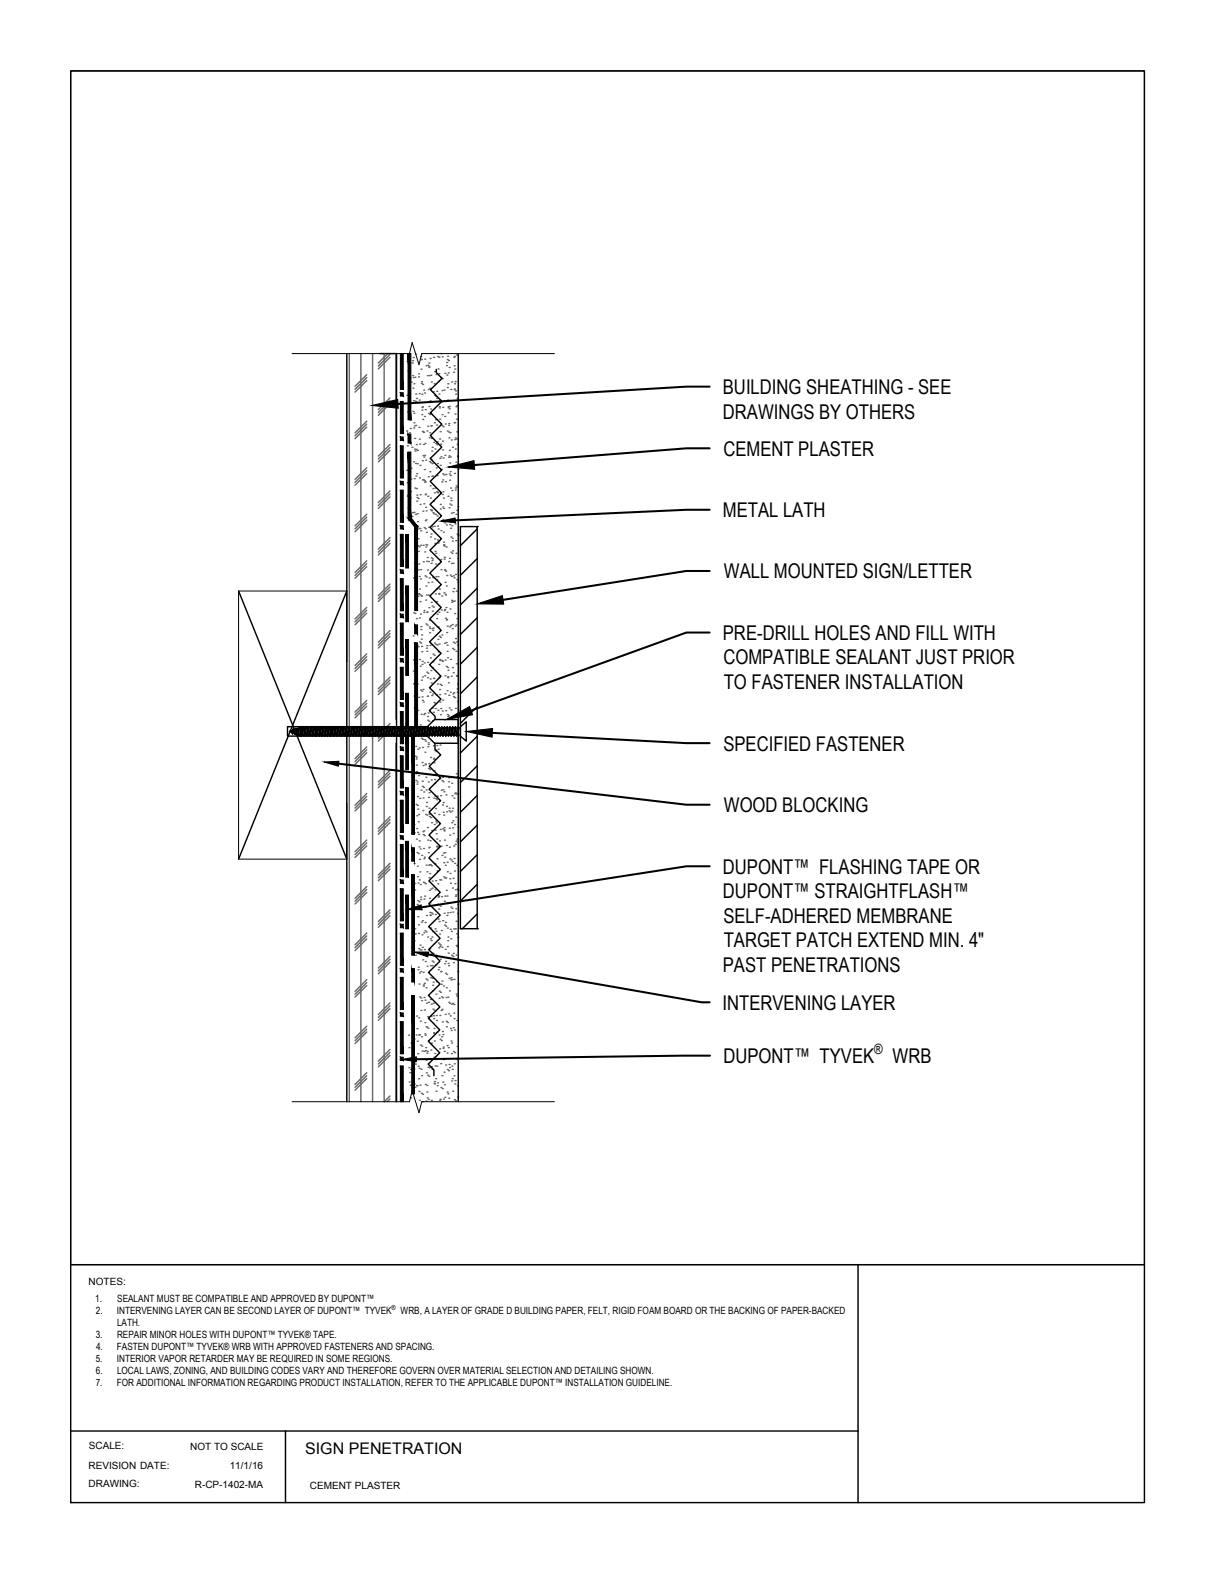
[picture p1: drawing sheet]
<svg xmlns="http://www.w3.org/2000/svg" width="216mm" height="279mm" viewBox="0 0 216 279" stroke-linecap="round" stroke-linejoin="round" font-family="sans-serif">
<!-- layer: 0 -->
<g fill="none" stroke="#000" stroke-width=".25">
<path d="M12.5 12.6h190.5v254h-190.5zM51.4 129.8h.1M51.9 129.6l-.5 .2 .4 .1M52 130l.3 .1M52 129.3l-.1 .9-.1-.2zM52 129.3l.1 .2-.2 .7M52.4 129.4l-.3 .1M52.4 130.2l.3 .1 .4-1.4-.3 1.7M52.5 129.2l-.1 1.1-.1-.3zM52.5 129.2l.1 .2-.2 .9M52.6 129.3l.3-.1-.2 1.1 .1 .3M52.9 130.4l-.1 .2"/>
<path d="M53.1 128.9l.1 .2-.3 1.3M53.1 130.4l.2 .2 .1-.2M53.2 129.1h.2M53.4 129.1l-.3 1.3h-.2M53.4 129.1l.1-.2-.2 1.7M53.6 130.4l.3-1.3-.1-.2-.3 1.7M53.6 130.4h.3M53.7 129.1l-.3 1.3h.2M53.8 128.9l-.2 .3M53.9 130.4l.4-1.5-.3 1.7M53.9 130.4l.1 .2M53.9 129.1h.2"/>
<path d="M54.1 130.4l-.1 .2M54.3 128.9l.1 .2-.3 1.3M54.3 130.4l.2 .2 .1-.2M54.4 129.1h.2M54.6 129.1l-.3 1.3h-.2M54.6 129.1l.1-.2-.2 1.7M54.7 128.9l.2 .2-.3 1.3M54.8 130.4l.1 .2 .2-.2M54.9 129.1h.2M55.1 129.1l-.3 1.3h-.2M55.1 129.1l.1-.2-.3 1.7M55.2 128.9l.1 .2-.2 1.3"/>
<path d="M55.3 130.4l.1 .2 .2-.2M55.3 129.1h.3M55.6 129.1l-.3 1.3h-.2M55.6 129.1l.1-.2-.3 1.7M55.7 128.9l.1 .2-.2 1.3M55.8 130.4l.1 .2 .1-.2M55.8 129.1h.3M56.1 129.1l-.3 1.3h-.2M56.1 129.1l.1-.2-.3 1.7M56.3 130.4l.3-1.3-.2-.2-.3 1.7M56.3 130.4h.2M56.3 129.1l-.3 1.3h.3"/>
<path d="M56.4 128.9l-.1 .3M56.5 130.4l.1 .2M56.6 129.1h.2M56.8 130.4l-.2 .2M56.8 129.1l-.3 1.3M56.9 128.9l.1 .2-.2 1.3M56.9 128.9l-.3 1.7M56.9 128.9l-.1 .2M57 130.4l.1 .2M57 129.1h.3M57.2 130.4l-.1 .2M57.3 129.1l-.3 1.3h-.2"/>
<path d="M57.3 129.1l.1-.2-.3 1.7M57.4 128.9l.1 .2-.3 1.3M57.5 130.4l.1 .2 .1-.2M57.5 129.1h.2M57.7 130.4h.2l.2 .2M57.7 129.1l.2-.2-.3 1.7M57.7 129.1l-.2 1.3h-.3M57.9 128.9l.1 .2M58 129.1h.2M58 129.1l-.3 1.3M58.2 130.4l-.1 .2M58.2 129.1l.1-.2-.2 1.7"/>
<path d="M58.2 129.1l-.3 1.3M58.3 128.9l.2 .2-.3 1.3M58.4 130.4l.2 .2M58.5 129.1h.2M58.7 129.1l-.3 1.3h-.2M58.7 129.1l.1-.2-.2 1.7M58.9 130.4h-.2l-.1 .2M58.9 130.4h.3M59 129.1l-.3 1.3M59.1 128.9l-.3 1.7M59.1 128.9l-.2 .3M59.1 128.9l.1 .2"/>
<path d="M59.2 129.1h.2M59.2 129.1l-.3 1.3M59.4 130.4l-.1 .2M59.4 129.1l-.2 1.3 .1 .2M59.6 128.9l.1 .2-.3 1.3M59.6 128.9l-.2 .2M59.6 128.9l-.3 1.7M59.6 130.4l.2 .2 .1-.2M59.7 129.1h.2M59.9 129.1l-.3 1.3h-.2M59.9 129.1l.1-.2-.2 1.7M60 128.9l.1 .2-.2 1.3"/>
<path d="M60.1 130.4l.1 .2 .2-.2M60.1 129.1h.3M60.4 129.1l-.3 1.3h-.2M60.4 129.1l.1-.2-.3 1.7M60.5 128.9l.1 .2-.2 1.3M60.6 130.4l.1 .2 .1-.2M60.6 129.1h.3M60.9 129.1l-.3 1.3h-.2M60.9 129.1l.1-.2-.3 1.7M61 128.9l.1 .2-.3 1.3M61.1 130.4l.1 .2 .1-.2M61.1 129.1h.3"/>
<path d="M61.4 129.1l-.3 1.3h-.3M61.4 129.1l.1-.2-.3 1.7M61.5 128.9l.1 .2-.3 1.3M61.6 130.4l.1 .2 .1-.2M61.6 129.1h.2M61.8 129.1l-.2 1.3h-.3M61.8 129.1l.2-.2-.3 1.7M62 128.9l.1 .2-.3 1.3M62.1 130.4l.1 .2 .1-.2M62.1 129.1h.2M62.3 129.1l-.2 1.3h-.3M62.3 129.1l.2-.2-.3 1.7"/>
<path d="M62.5 128.9l.1 .2-.3 1.3M62.5 130.4l.1 .2 .2-.2M62.6 129.1h.2M62.8 129.1l-.3 1.3h-.2M62.8 129.1l.1-.2-.3 1.7M62.9 128.9l.1 .2-.2 1.3M63 130.4l.1 .2 .2-.2M63 129.1h.3M63.2 129.8h.1M63.3 129.1l-.3 1.3h-.2M63.3 129.1l.1-.2-.3 1.7M63.4 128.9l.1 .2-.2 1.3"/>
<path d="M63.5 130.4l.1 .2 .1-.2M63.5 129.1h.3M63.8 129.1l-.3 1.3h-.2M63.8 129.1l.1-.2-.3 1.7M63.9 128.9l.1 .2-.3 1.3M64 130.4l.1 .2 .1-.2M64 129.1h.3M64.3 129.1l-.3 1.3h-.3M64.4 128.9l-.1 .2M64.4 128.9l-.3 1.7M64.4 128.9l.1 .2M64.5 130.4l.1 .2 .1-.2h.3"/>
<path d="M64.5 129.1h.2M64.5 129.1l-.3 1.3M64.7 129.1l.2-.2-.3 1.7M64.7 129.1l-.2 1.3h-.3M64.9 128.9l.1 .2-.4 1.5zM64.9 128.9l-.2 .3M65 130.4l.1 .2 .1-.2M65.2 129.1l.2-.2-.3 1.7M65.2 129.1h-.2l-.3 1.3h.3M65.2 129.1l-.2 1.3M65.4 128.9l.1 .2-.3 1.3M65.4 130.4l.1 .2 .2-.2"/>
<path d="M65.5 129.1h.2M65.7 129.1l-.3 1.3h-.2M65.7 129.1l.1-.2-.3 1.7M65.8 128.9l.1 .2-.2 1.3M65.9 130.4l.1 .2M65.9 129.1h.3M66.2 130.4h.2M66.2 130.4l-.2 .2M66.2 129.1l.1-.2-.3 1.7M66.2 129.1l-.3 1.3h-.2M66.3 128.9l.1 .2M66.4 130.4l.1 .2 .1-.2"/>
<path d="M66.4 129.1h.3M66.4 129.1l-.2 1.3M66.7 129.1l.1-.2-.3 1.7M66.7 129.1l-.3 1.3M66.8 128.9l.1 .2-.3 1.3M66.9 130.4l.1 .2M66.9 129.1h.3M67.1 130.4l-.1 .2M67.2 129.1l-.3 1.3h-.3M67.2 129.1l.1-.2-.3 1.7M67.3 128.9l.1 .2-.3 1.3M67.4 130.4l.1 .2 .1-.2"/>
<path d="M67.4 129.1h.2M67.6 129.1l-.2 1.3h-.3M67.6 129.1l.2-.2-.3 1.7M67.8 128.9l.1 .2-.3 1.3M67.8 130.4l.2 .2 .1-.2M67.9 129.1h.2M68.1 129.1l-.3 1.3h-.2M68.1 129.1l.1-.2-.2 1.7M68.2 128.9l.2 .2-.3 1.3M68.3 130.4l.1 .2 .2-.2M68.4 129.1h.2M68.6 129.1l-.3 1.3h-.2"/>
<path d="M68.6 129.1l.1-.2-.3 1.7M68.7 128.9l.1 .2-.2 1.3M68.8 130.4l.1 .2 .2-.2M68.8 129.1h.3M69.1 129.1l-.3 1.3h-.2M69.1 129.1l.1-.2-.3 1.7M69.2 128.9l.1 .2-.2 1.3M69.3 130.4l.1 .2 .1-.2M69.3 129.1h.3M69.6 129.1l-.3 1.3h-.2M69.6 129.1l.1-.2-.3 1.7M69.7 128.9l.1 .2-.3 1.3"/>
<path d="M69.8 130.4l.1 .2 .1-.2M69.8 129.1h.3M70.1 129.1l-.3 1.3h-.3M70.1 129.1l.1-.2-.3 1.7M70.2 128.9l.1 .2M70.3 129.1h.2M70.5 130.4h.2M70.5 130.4l-.1 .2M70.5 129.1l-.2 1.3M70.6 128.9l-.2 1.7-.1-.2h-.3l.3-1.3M70.6 128.9l.2 .2-.3 1.3M70.6 128.9l-.1 .2"/>
<path d="M70.7 130.4l.2 .2 .1-.2M70.8 129.1h.2l-.3 1.3M71.1 128.9l.2 .2-.3 1.3M71.1 128.9l-.1 .2M71.1 128.9l-.2 1.7M71.2 130.4l.1 .2M71.3 129.1h.2M71.5 130.4l-.2 .2M71.5 129.1l-.3 1.3h-.2M71.5 129.1l.1-.2-.3 1.7M71.6 128.9l.1 .2-.2 1.3M71.7 130.4l.1 .2 .2-.2"/>
<path d="M71.7 129.1h.3M72 129.1l-.3 1.3h-.2M72 129.1l.1-.2-.3 1.7M72.1 128.9l.1 .2M72.2 130.4l.1 .2 .1-.2M72.2 129.1h.3M72.2 129.1l-.2 1.3M72.5 129.1l-.3 1.3h-.2M72.5 129.1l.1-.2-.3 1.7M72.6 128.9l.1 .2M72.7 130.4l.1 .2 .1-.2M72.7 129.1h.3"/>
<path d="M72.7 129.1l-.3 1.3M73 129.1l-.3 1.3h-.3M73 129.1l.1-.2-.3 1.7M73.1 128.9l.1 .2M73.1 130.4l.2 .2 .1-.2M73.2 129.1h.2M73.2 129.1l-.3 1.3M73.4 129.1l-.3 1.3h-.2M73.4 129.1l.1-.2-.2 1.7M73.5 128.9l.2 .2-.3 1.3M73.6 130.4l.2 .2 .1-.2M73.7 129.1h.2"/>
<path d="M73.9 129.1l-.3 1.3h-.2M73.9 129.1l.1-.2-.2 1.7M74 128.9l.2 .2-.3 1.3M74.1 130.4l.1 .2 .2-.2M74.2 129.1h.2M74.4 129.1l-.3 1.3h-.2M74.4 129.1l.1-.2-.3 1.7M74.5 128.9l.1 .2-.2 1.3M74.6 130.4l.1 .2 .2-.2M74.6 129.1h.3M74.9 129.1l-.3 1.3h-.2M74.9 129.1l.1-.2-.3 1.7"/>
<path d="M75 128.9l.1 .2-.2 1.3M75.1 130.4l.1 .2 .1-.2M75.1 129.1h.3M75.4 129.1l-.3 1.3h-.2M75.4 129.1l.1-.2-.3 1.7M75.5 128.9l.1 .2-.3 1.3M75.6 130.4l.1 .2 .1-.2M75.6 129.1h.3M75.9 129.1l-.3 1.3h-.3M75.9 129.1l.1-.2-.3 1.7M76 128.9l.1 .2-.3 1.3M76 130.4l.2 .2 .1-.2"/>
<path d="M76.1 129.1h.2M76.3 129.1l-.3 1.3h-.2M76.3 129.1l.1-.2-.2 1.7M76.4 128.9l.2 .2-.3 1.3M76.5 130.4l.2 .2 .1-.2M76.6 129.1h.2M76.8 129.1l-.3 1.3h-.2M76.8 129.1l.1-.2-.2 1.7M76.9 128.9l.2 .2-.3 1.3M77 130.4l.1 .2 .2-.2M77.1 129.1h.2M77.3 129.1l-.3 1.3h-.2"/>
<path d="M77.3 129.1l.1-.2-.3 1.7M77.4 128.9l.1 .2-.2 1.3M77.5 130.4l.1 .2 .2-.2M77.5 129.1h.3M77.8 129.1l-.3 1.3h-.2M77.8 129.1l.1-.2-.3 1.7M77.9 128.9l.1 .2-.2 1.3M78 130.4l.1 .2 .1-.2M78 129.1h.3M78.3 129.1l-.3 1.3h-.2M78.3 129.1l.1-.2-.3 1.7M78.4 128.9l.1 .2"/>
<path d="M78.5 130.4l.1 .2M78.5 129.1h.2M78.5 129.1l-.3 1.3M78.7 130.4h.2M78.7 130.4l-.1 .2M78.7 129.1l-.2 1.3h-.3M78.7 129.1l.2-.2-.3 1.7M78.9 128.9l.1 .2-.3 1.3M78.9 130.4l.2 .2M79 129.1h.2M79.2 130.4h.2M79.2 130.4l-.1 .2"/>
<path d="M79.2 129.1l.1-.2-.2 1.7M79.2 129.1l-.3 1.3M79.3 128.9l.2 .2-.3 1.3M79.4 130.4l.2 .2 .1-.2M79.5 129.1h.2M79.7 129.1l.1-.2-.2 1.7M79.7 129.1l-.3 1.3M79.8 128.9l.2 .2-.3 1.3M79.9 130.4l.1 .2M80 129.1h.2M80.2 130.4l-.2 .2M80.2 129.1l.1-.2-.3 1.7"/>
<path d="M80.2 129.1l-.3 1.3h-.2M80.3 128.9l.1 .2M80.4 130.4l.1 .2 .1-.2M80.4 129.1h.3M80.4 129.1l-.2 1.3M80.6 130.4h.3M80.7 129.1l-.3 1.3h-.2M80.7 129.1l.1-.2-.3 1.7M80.8 128.9l.1 .2-.3 1.3M80.9 130.4l.1 .2 .1-.2M80.9 129.1h.3M81.1 130.4h.6"/>
<path d="M81.2 129.1l-.3 1.3M81.3 128.9l.1 .2-.3 1.3M81.3 128.9l-.1 .2M81.3 128.9l-.3 1.7M81.4 129.1h.3M81.7 128.9l1-.9v3.5l-1-.9zM12.5 224.4h190.5M152.2 224.4v42.2M12.5 253.9h139.7M50.6 253.9v12.7"/>
</g>
<!-- layer: .ATI-DETAIL -->
<path d="M61.5 62.7v66.2M67.4 62.7h3v66.2M77.4 65.5v.6l1 1-2 2 2 2.1-2 2 2 2.1-2.1 2 2.1 2-2.1 2 2.1 2.1-2.1 2 2 2-2 2.1 2 2-2 2 2 2.1-2 2 2 2-2 2.1 2 2-2 2 2 2.1-2.1 2 2.1 2-2.1 2.1 2 2-2 2 2 2.1-2 2 2 2-2 2.1 1 1v.5M81.3 62.7v132.7M81.7 93.4h3v71.3h-3zM84.7 93.4h.1M51 128.9h24.8l1.3-1.3h4.2v4.3h-4.2l-1.3-1.3h-24.8zM61.5 130.6v64.8M70.4 130.6v64.8M77.2 131.9v1l1 1-2 2 2 2.1-2.1 2 2.1 2-2.1 2.1 2 2-2 2 2 2.1-2 2 2 2-2 2.1 2 2-2 2 2 2.1-2.1 2 2.1 2-2.1 2.1 2.1 2-2.1 2 2.1 2.1-2.1 2 2 2-2 2 2 2.1-2 2 2 2.1-2 2 1 1v1M81.7 164.7h.1M84.7 164.7h.1" fill="none" stroke="#000" stroke-width=".25"/>
<!-- layer: .ATI-HATCH -->
<g fill="none" stroke="#666" stroke-width=".25">
<path d="M62 62.7v66.2M64 62.7v66.2M65.1 75.8l-2.1 2M65.1 67.5l-2.1 2.1M65.1 75.2l-2.1 2.1M65.1 67l-2.1 2.1M65.1 74.7l-2.1 2.1M65.1 66.5l-2.1 2M66.1 62.7v66.2M68.1 62.7v66.2M68.8 62.7l-1.7 1.7M69.2 79.9l-2.1 2"/>
<path d="M69.2 71.6l-2.1 2.1M69.2 63.4l-2.1 2M69.2 79.4l-2.1 2M69.2 71.1l-2.1 2.1M69.2 62.9l-2.1 2M69.2 78.9l-2.1 2M69.2 70.6l-2.1 2.1M70.2 62.7v64.9M72.2 76.5h.1M72.2 70.1h.1M72.2 64.1h.1M72.3 79.1h.1"/>
<path d="M72.3 73.1h.1M72.4 65.8h.1M72.5 65.2h.1M72.5 72.1h.1M72.5 70.1h.1M72.6 74.4h.1M72.6 66h.1M72.6 76.8h.1M72.7 78.7h.1M72.7 67.1h.1M72.8 74.6h.1M72.8 76h.1"/>
<path d="M72.9 67.8h.1M73.1 79.4h.1M73.1 64.4h.1M73.2 64h.1M73.2 66.6h.1M73.3 68.9h.1M73.3 73h.1M73.3 67h.1M73.3 63.4h.1M73.4 71.1h.1M73.4 75.9h.1M73.4 73.3h.1"/>
<path d="M73.4 68.1h.1M73.4 75h.1M73.5 75.6h.1M73.6 77.8h.1M73.6 79.7h.1M73.6 66.9h.1M73.6 80h.1M73.7 71.2h.1M73.7 62.8h.1M73.8 69.9h.1M73.8 75.5h.1M73.8 79.7h.1"/>
<path d="M73.9 78.9h.1M73.9 71.4h.1M73.9 70.7h.1M74 79.9h.1M74.2 66.9h.1M74.2 66.3h.1M74.3 75.8h.1M74.4 69.8h.1M74.4 71h.1M74.4 77.9h.1M74.5 78.8h.1M74.6 63.3h.1"/>
<path d="M74.7 65.5h.1M74.7 63.7h.1M74.8 63.8h.1M74.8 68h.1M74.8 67.7h.1M74.8 73.6h.1M74.8 69.9h.1M74.8 72.8h.1M74.9 72.3h.1M74.9 72.2h.1M74.9 76.5h.1M75 68.2h.1"/>
<path d="M75 74.4h.1M75 76.6h.1M75.1 78.9h.1M75.1 76.7h.1M75.2 69.2h.1M75.3 69.7h.1M75.3 73.9h.1M75.3 63.7h.1M75.4 78.7h.1M75.4 72.7h.1M75.6 64.9h.1M75.7 76.5h.1"/>
<path d="M75.8 66.6h.1M75.9 64.8h.1M75.9 75.6h.1M76 69.1h.1M76 73.3h.1M76.1 64.4h.1M76.1 65.2h.1M76.1 65h.1M76.1 72.1h.1M76.1 77.6h.1M76.2 66.6h.1M76.2 68.9h.1"/>
<path d="M76.2 76.8h.1M76.2 73.5h.1M76.3 71.1h.1M76.3 63.6h.1M76.4 73.3h.1M76.4 72.6h.1M76.4 66.6h.1M76.4 75.6h.1M76.5 75.5h.1M76.5 77.8h.1M76.5 67.8h.1M76.7 79.4h.1"/>
<path d="M76.9 69.5h.1M76.9 63.4h.1M77 78.5h.1M77 68.1h.1M77.1 75h.1M77.1 65.9h.1M77.1 70.2h.1M77.2 79.7h.1M77.3 74.5h.1M77.3 78.7h.1M77.3 70.3h.1M77.4 66.4h.1"/>
<path d="M77.4 75.4h.1M77.5 69.4h.1M77.5 70.7h.1M77.5 78.9h.1M77.6 78.4h.1M77.7 63.2h.1M77.7 65.5h.1M77.8 67.7h.1M77.8 66.3h.1M77.9 69.9h.1M77.9 63.4h.1M77.9 72.1h.1"/>
<path d="M77.9 72.4h.1M78 71h.1M78 77.9h.1M78 74.4h.1M78.1 76.6h.1M78.2 78.8h.1M78.2 62.7h.1M78.2 67h.1M78.4 71.3h.1M78.4 75.5h.1M78.4 69.3h.1M78.4 73.6h.1"/>
<path d="M78.5 63.3h.1M78.5 67.2h.1M78.5 78.3h.1M78.5 79.8h.1M78.5 72.3h.1M78.6 75.7h.1M78.8 69.2h.1M78.9 73.9h.1M78.9 66.2h.1M79 75.2h.1M79.2 64.9h.1M79.2 64.3h.1"/>
<path d="M79.3 66.5h.1M79.3 68.8h.1M79.3 76.5h.1M79.3 63.8h.1M79.4 63.2h.1M79.4 71h.1M79.5 68.1h.1M79.5 73.2h.1M79.5 72.1h.1M79.5 72.3h.1M79.5 66.2h.1M79.6 64h.1"/>
<path d="M79.6 75.4h.1M79.6 76.6h.1M79.6 75.1h.1M79.6 77.7h.1M79.7 65.2h.1M79.7 72.1h.1M79.7 72.5h.1M79.7 79.9h.1M79.8 76.8h.1M80 69.1h.1M80.1 78h.1M80.1 67.8h.1"/>
<path d="M80.3 79.3h.1M80.5 66h.1M80.5 63.4h.1M80.6 75h.1M80.6 64.9h.1M80.6 63.2h.1M80.6 69h.1M80.6 69.1h.1M80.6 68.1h.1M80.7 75h.1M80.7 65.5h.1M80.7 78h.1"/>
<path d="M80.7 73.5h.1M80.7 67.7h.1M80.8 79.7h.1M80.8 77.7h.1M80.8 69.3h.1M80.8 69.9h.1M80.9 72.1h.1M81 74.4h.1M81 63h.1M81 77.9h.1M81 76.6h.1M81.1 71.9h.1"/>
<path d="M81.1 70.7h.1M81.1 78.8h.1M65.1 92.3l-2.1 2M65.1 84l-2.1 2.1M65.1 100l-2.1 2.1M65.1 91.7l-2.1 2.1M65.1 83.5l-2.1 2.1M65.1 99.5l-2.1 2M65.1 91.2l-2.1 2.1M65.1 83l-2.1 2M69.2 96.4l-2.1 2.1M69.2 88.1l-2.1 2.1"/>
<path d="M69.2 95.9l-2.1 2M69.2 87.6l-2.1 2.1M69.2 95.4l-2.1 2M69.2 87.1l-2.1 2.1M72.2 83.4h.1M72.2 85.6h.1M72.3 88.1h.1M72.3 87.9h.1M72.4 88h.1M72.4 90.1h.1M72.4 82h.1M72.4 92.3h.1"/>
<path d="M72.5 91h.1M72.7 83.7h.1M72.7 82.9h.1M72.8 88.4h.1M72.8 87.2h.1M72.9 85h.1M72.9 91.4h.1M72.9 83.1h.1M73.1 91.6h.1M73.2 90.9h.1M73.4 81.9h.1M73.4 90.9h.1"/>
<path d="M73.5 84.9h.1M73.5 99.9h.1M73.6 93.9h.1M73.6 86.6h.1M73.7 91.3h.1M73.7 82.2h.1M73.7 98.2h.1M73.8 84.4h.1M73.9 86.7h.1M73.9 88.9h.1M73.9 84h.1M73.9 87.8h.1"/>
<path d="M74 88.3h.1M74 91.1h.1M74 82.3h.1M74 96.8h.1M74.1 93.4h.1M74.1 92.5h.1M74.1 96.8h.1M74.1 93.8h.1M74.2 95.6h.1M74.2 88.4h.1M74.2 97.8h.1M74.4 97h.1"/>
<path d="M74.4 84.8h.1M74.5 93.8h.1M74.5 82.6h.1M74.5 89.5h.1M74.5 87.8h.1M74.6 96.7h.1M74.6 94.2h.1M74.9 81.7h.1M74.9 85.1h.1M75 90.7h.1M75 80.8h.1M75.1 96.7h.1"/>
<path d="M75.1 85.1h.1M75.1 99.7h.1M75.2 81.1h.1M75.2 89.4h.1M75.2 93.6h.1M75.3 83.3h.1M75.3 85.3h.1M75.3 80.8h.1M75.3 85.5h.1M75.3 97.9h.1M75.4 87.8h.1M75.4 85.5h.1"/>
<path d="M75.5 92.4h.1M75.5 93.8h.1M75.5 87.6h.1M75.5 90h.1M75.5 81.6h.1M75.6 96.6h.1M75.6 97h.1M75.6 92.2h.1M75.6 90.6h.1M75.6 94.4h.1M75.7 99.6h.1M75.7 96.7h.1"/>
<path d="M75.8 98.9h.1M75.9 88h.1M76 84.6h.1M76 99.6h.1M76.1 93.5h.1M76.2 81.9h.1M76.3 83.7h.1M76.3 86.2h.1M76.3 90.4h.1M76.4 88.4h.1M76.4 95.3h.1M76.4 82.1h.1"/>
<path d="M76.4 94.7h.1M76.5 81.5h.1M76.5 99.9h.1M76.5 99h.1M76.6 90.5h.1M76.6 90.6h.1M76.6 80h.1M76.6 84.5h.1M76.6 99.4h.1M76.7 82.2h.1M76.7 93.5h.1M76.7 99.2h.1"/>
<path d="M76.7 84.5h.1M76.8 86.7h.1M76.8 90.9h.1M76.9 88.9h.1M77 91.2h.1M77 93.4h.1M77.1 87.4h.1M77.1 95.6h.1M77.1 96.4h.1M77.2 97.8h.1M77.2 86.6h.1M77.3 91.3h.1"/>
<path d="M77.3 98.2h.1M77.4 83h.1M77.4 87.2h.1M77.5 84.4h.1M77.5 91.5h.1M77.6 93.3h.1M77.6 82.2h.1M77.6 95.8h.1M77.7 87.3h.1M77.7 87.4h.1M77.7 96.3h.1M77.7 93.8h.1"/>
<path d="M77.8 96h.1M78 81.3h.1M78.1 82.6h.1M78.1 90.3h.1M78.1 89.5h.1M78.2 99.3h.1M78.2 81h.1M78.2 94.1h.1M78.3 83.3h.1M78.4 85.5h.1M78.5 87.7h.1M78.5 89.9h.1"/>
<path d="M78.5 85.1h.1M78.5 84.1h.1M78.6 92.2h.1M78.6 87.2h.1M78.6 81.2h.1M78.7 94.4h.1M78.7 96.2h.1M78.7 96.7h.1M78.7 88.4h.1M78.7 90.2h.1M78.7 92.6h.1M78.7 96.6h.1"/>
<path d="M78.8 84.3h.1M78.8 99.2h.1M78.8 98.9h.1M78.8 96.9h.1M78.9 80.8h.1M78.9 92.8h.1M79 85.5h.1M79.1 92.4h.1M79.1 84.2h.1M79.2 97h.1M79.2 93.1h.1M79.5 88h.1"/>
<path d="M79.6 81.1h.1M79.6 99.6h.1M79.7 90.1h.1M79.7 80.9h.1M79.7 84.1h.1M79.7 99h.1M79.8 85.2h.1M79.8 82.1h.1M79.8 93.1h.1M79.8 89.4h.1M79.9 83.7h.1M79.9 84.4h.1"/>
<path d="M79.9 81.1h.1M79.9 93.7h.1M79.9 86.6h.1M80 88.4h.1M80 95.3h.1M80 97.9h.1M80 88.8h.1M80 89.6h.1M80.1 91h.1M80.1 99.9h.1M80.2 93.3h.1M80.2 87h.1"/>
<path d="M80.2 98.2h.1M80.2 95.5h.1M80.3 96h.1M80.3 97.7h.1M80.4 99.9h.1M80.4 90.9h.1M80.6 84h.1M80.7 92.9h.1M80.8 86.9h.1M80.8 86.6h.1M80.8 95.9h.1M80.9 82h.1"/>
<path d="M80.9 91.2h.1M80.9 98.2h.1M80.9 86.2h.1M81 90.5h.1M81.1 94.8h.1M81.1 86.4h.1M81.1 80.9h.1M81.2 81.1h.1M81.2 99.1h.1M81.2 82.2h.1M81.2 89.9h.1M81.3 83.3h.1"/>
<path d="M81.3 95h.1M65.1 117l-2.1 2.1M65.1 108.8l-2.1 2M65.1 100.5l-2.1 2.1M65.1 116.5l-2.1 2.1M65.1 108.3l-2.1 2M65.1 116l-2.1 2.1M65.1 107.7l-2.1 2.1M69.2 112.9l-2.1 2.1M69.2 104.7l-2.1 2M69.2 112.4l-2.1 2.1M69.2 104.1l-2.1 2.1"/>
<path d="M69.2 111.9l-2.1 2M69.2 103.6l-2.1 2.1M73.3 112.8h.1M73.3 119h.1M73.3 102.5h.1M73.3 117.1h.1M73.4 108.7h.1M73.5 114.1h.1M73.5 117.2h.1M73.6 108.8h.1M73.7 102.8h.1M73.7 117.8h.1"/>
<path d="M73.7 111.8h.1M73.8 102.8h.1M73.9 109.8h.1M74 114.4h.1M74.1 105.8h.1M74.2 114.7h.1M74.2 101.1h.1M74.3 100h.1M74.3 105.4h.1M74.3 105.3h.1M74.4 102.3h.1M74.4 109.6h.1"/>
<path d="M74.4 117h.1M74.4 104.5h.1M74.4 113.9h.1M74.5 105.5h.1M74.5 106.7h.1M74.6 118.2h.1M74.6 109h.1M74.6 102.7h.1M74.6 101.1h.1M74.6 114.1h.1M74.7 111.2h.1M74.7 111.7h.1"/>
<path d="M74.7 105.7h.1M74.7 113.4h.1M74.8 105.7h.1M74.8 114.7h.1M74.8 112.6h.1M74.8 115.6h.1M74.9 117.9h.1M74.9 117.3h.1M75.2 108.6h.1M75.2 108.3h.1M75.3 117.6h.1M75.3 119.9h.1"/>
<path d="M75.4 102.2h.1M75.5 106.5h.1M75.6 110.7h.1M75.6 104h.1M75.6 102.3h.1M75.6 105.6h.1M75.7 115h.1M75.7 108.6h.1M75.7 119.2h.1M75.7 115.5h.1M75.7 114.5h.1M75.8 108.5h.1"/>
<path d="M75.8 110.9h.1M75.9 101.1h.1M75.9 117.5h.1M75.9 119.4h.1M75.9 103.3h.1M76 105.6h.1M76.1 107.8h.1M76.2 110h.1M76.2 102.5h.1M76.2 111.2h.1M76.2 112.3h.1M76.2 111.5h.1"/>
<path d="M76.3 114.5h.1M76.4 116.7h.1M76.4 118.9h.1M76.5 106.9h.1M76.6 103.3h.1M76.6 111.5h.1M76.7 118.4h.1M76.7 107.5h.1M76.7 108.4h.1M76.8 102.4h.1M76.8 111.8h.1M76.8 117.4h.1"/>
<path d="M76.8 116h.1M76.8 111.4h.1M76.9 107.7h.1M77 102.5h.1M77 116.2h.1M77.1 114.1h.1M77.2 105.4h.1M77.3 100.1h.1M77.3 114.3h.1M77.3 102.3h.1M77.4 104.5h.1M77.4 102.8h.1"/>
<path d="M77.5 106.7h.1M77.5 109.7h.1M77.5 109h.1M77.6 114.4h.1M77.6 111.2h.1M77.7 113.4h.1M77.7 102.3h.1M77.7 100.1h.1M77.8 115.6h.1M77.8 104.3h.1M77.8 111.3h.1M77.8 105.3h.1"/>
<path d="M77.8 117.9h.1M77.9 108.6h.1M77.9 105.4h.1M77.9 114.2h.1M77.9 112.9h.1M78 104.5h.1M78 117h.1M78 117.2h.1M78.1 113.1h.1M78.2 101.1h.1M78.3 108.2h.1M78.4 117.2h.1"/>
<path d="M78.4 105.7h.1M78.4 112.6h.1M78.5 117.3h.1M78.8 105.2h.1M78.8 108.3h.1M78.9 114.1h.1M78.9 101.1h.1M78.9 108.1h.1M78.9 119.9h.1M79 103.3h.1M79 117.1h.1M79 105.4h.1"/>
<path d="M79 105.5h.1M79 109.7h.1M79.1 101.3h.1M79.1 107.8h.1M79.1 114h.1M79.2 110h.1M79.2 104h.1M79.2 118.2h.1M79.2 112.2h.1M79.2 109.9h.1M79.3 102.1h.1M79.3 108.6h.1"/>
<path d="M79.3 114.5h.1M79.3 115.5h.1M79.3 111.1h.1M79.4 116.7h.1M79.4 118.4h.1M79.5 118.9h.1M79.7 111.2h.1M79.8 108h.1M79.9 102h.1M79.9 117h.1M80 111h.1M80 120h.1"/>
<path d="M80.1 102.3h.1M80.1 106.8h.1M80.1 106.5h.1M80.2 111.5h.1M80.2 110.8h.1M80.3 118.4h.1M80.3 115h.1M80.3 105h.1M80.3 106.7h.1M80.4 119.3h.1M80.4 113.9h.1M80.4 102.2h.1"/>
<path d="M80.5 104.4h.1M80.5 115.2h.1M80.6 102.5h.1M80.6 106.6h.1M80.7 108.8h.1M80.7 114.1h.1M80.7 111.1h.1M80.8 113.3h.1M80.8 101.9h.1M80.9 115.5h.1M80.9 110.9h.1M80.9 104.9h.1"/>
<path d="M81 117.8h.1M81 119.8h.1M81 113.8h.1M81 120h.1M81 102.8h.1M81.1 109.7h.1M81.2 114.4h.1M81.2 103.3h.1M62 130.6v64.8M64 130.6v64.8M65.1 133.5l-2.1 2.1M65.1 125.3l-2.1 2"/>
<path d="M65.1 133l-2.1 2.1M65.1 124.8l-2.1 2M65.1 132.5l-2.1 2.1M65.1 124.3l-2.1 2M66.1 130.6v64.8M67.5 130.6l-.4 .4M68 130.6l-.9 .9M68.1 130.6v64.8l1.1-1M69.2 137.7l-2.1 2M69.2 121.2l-2.1 2M69.2 137.1l-2.1 2.1M69.2 120.6l-2.1 2.1"/>
<path d="M69.2 136.6l-2.1 2.1M69.2 128.4l-.5 .5M69.2 120.1l-2.1 2.1M70.2 131.9v63.5M73.3 134.7h.1M73.4 121.3h.1M73.4 138.8h.1M73.5 123.5h.1M73.5 121.4h.1M73.5 125.6h.1M73.5 125.7h.1M73.6 128h.1"/>
<path d="M73.6 125.7h.1M73.7 134.1h.1M73.7 125.8h.1M73.8 132.4h.1M73.8 137.3h.1M73.8 138.4h.1M73.8 126.8h.1M73.8 134.6h.1M73.8 120.8h.1M73.9 135.7h.1M73.9 134.3h.1M73.9 136.9h.1"/>
<path d="M74 139.1h.1M74 138.7h.1M74 121.3h.1M74.1 126h.1M74.1 132.9h.1M74.2 137.6h.1M74.3 123.7h.1M74.4 132.7h.1M74.5 128.6h.1M74.6 122.4h.1M74.7 126.7h.1M74.8 120.7h.1"/>
<path d="M74.8 131h.1M74.8 122.6h.1M74.9 123.6h.1M74.9 135.3h.1M74.9 138.6h.1M74.9 124.2h.1M74.9 139.5h.1M74.9 120.1h.1M75 132.6h.1M75 131.2h.1M75 122.3h.1M75 128.9h.1"/>
<path d="M75 135.8h.1M75.1 124.5h.1M75.1 139.7h.1M75.2 126.8h.1M75.3 131.2h.1M75.3 126.6h.1M75.4 133.4h.1M75.4 135.5h.1M75.5 135.7h.1M75.5 131.5h.1M75.5 137.9h.1M75.8 123.5h.1"/>
<path d="M75.8 120.2h.1M75.9 127.1h.1M75.9 127.8h.1M75.9 132.5h.1M76 126.5h.1M76 131.8h.1M76 138.7h.1M76 132.1h.1M76 136.3h.1M76 135.5h.1M76.1 128h.1M76.2 136.5h.1"/>
<path d="M76.3 122.8h.1M76.3 120.4h.1M76.4 134.4h.1M76.5 121.2h.1M76.5 138.4h.1M76.6 123.4h.1M76.7 125.6h.1M76.7 127.9h.1M76.8 123.1h.1M76.9 132.3h.1M76.9 126.4h.1M76.9 134.7h.1"/>
<path d="M76.9 120.4h.1M76.9 120.3h.1M77 134.5h.1M77 135.3h.1M77 124.6h.1M77 136.7h.1M77.1 139h.1M77.1 138.3h.1M77.1 133.1h.1M77.2 124.8h.1M77.2 125.7h.1M77.3 137.4h.1"/>
<path d="M77.3 133.3h.1M77.4 137.3h.1M77.4 123.3h.1M77.5 132.3h.1M77.6 121.3h.1M77.7 126h.1M77.7 132.9h.1M77.8 137.6h.1M77.9 120.2h.1M77.9 120.1h.1M78 122.3h.1M78 123.2h.1"/>
<path d="M78 138.2h.1M78.1 124.6h.1M78.1 132.2h.1M78.1 121.4h.1M78.1 126.8h.1M78.2 125.7h.1M78.3 121.6h.1M78.4 138.5h.1M78.5 126.1h.1M78.5 137.9h.1M78.5 124.2h.1M78.6 138.7h.1"/>
<path d="M78.9 123.1h.1M79.1 126.1h.1M79.3 122.5h.1M79.3 126.8h.1M79.4 120h.1M79.4 120.2h.1M79.5 127.1h.1M79.5 121.1h.1M79.6 127h.1M79.6 138.7h.1M79.6 138h.1M79.6 139.6h.1"/>
<path d="M79.6 123.3h.1M79.7 125.6h.1M79.9 122.8h.1M80 125.9h.1M80.1 138.9h.1M80.2 137.9h.1M80.4 123.1h.1M80.4 123.6h.1M80.5 122.9h.1M80.7 123.8h.1M80.8 125.7h.1M81 137.3h.1"/>
<path d="M81.1 122.2h.1M81.1 122.8h.1M81.1 137.8h.1M81.2 124.4h.1M81.2 121.3h.1M81.3 126.7h.1M81.3 126h.1M65.1 158.3l-2.1 2.1M65.1 150.1l-2.1 2M65.1 141.8l-2.1 2.1M65.1 157.8l-2.1 2.1M65.1 149.5l-2.1 2.1"/>
<path d="M65.1 141.3l-2.1 2M65.1 157.3l-2.1 2M65.1 149l-2.1 2.1M65.1 140.8l-2.1 2M69.2 154.2l-2.1 2M69.2 145.9l-2.1 2.1M69.2 153.7l-2.1 2M69.2 145.4l-2.1 2.1M69.2 153.1l-2.1 2.1M69.2 144.9l-2.1 2.1M73.3 141.6h.1M73.4 146.3h.1"/>
<path d="M73.5 153.2h.1M73.5 147.8h.1M73.6 156.7h.1M73.6 157.9h.1M73.8 142.7h.1M73.9 148.9h.1M73.9 147h.1M73.9 144.7h.1M74 151.2h.1M74 153.7h.1M74 142.9h.1M74.1 141.3h.1"/>
<path d="M74.1 147.7h.1M74.1 155.5h.1M74.1 143.5h.1M74.1 159.8h.1M74.2 156.6h.1M74.2 151.4h.1M74.2 145.8h.1M74.3 148h.1M74.3 144.5h.1M74.3 150.2h.1M74.4 160h.1M74.4 149.2h.1"/>
<path d="M74.4 156.1h.1M74.4 152.4h.1M74.5 141.6h.1M74.5 154.7h.1M74.5 150.6h.1M74.6 156.9h.1M74.6 159.1h.1M74.6 159.6h.1M74.7 140.2h.1M74.8 151.8h.1M75 147.5h.1M75 143.8h.1"/>
<path d="M75 141.5h.1M75.1 148h.1M75.1 156.5h.1M75.1 150.5h.1M75.2 140.5h.1M75.2 147.4h.1M75.2 152.3h.1M75.2 159.5h.1M75.2 156.6h.1M75.3 148.2h.1M75.3 152.1h.1M75.3 159h.1"/>
<path d="M75.5 156.8h.1M75.5 144.5h.1M75.6 140.1h.1M75.6 153.5h.1M75.6 143.1h.1M75.7 142.4h.1M75.7 144.6h.1M75.7 154.7h.1M75.8 146.8h.1M75.9 149h.1M76 151.3h.1M76 141.4h.1"/>
<path d="M76 153.5h.1M76.1 150.4h.1M76.1 155.7h.1M76.1 143.4h.1M76.1 144.4h.1M76.1 150.3h.1M76.1 140.6h.1M76.2 159.4h.1M76.2 144.9h.1M76.2 157.9h.1M76.2 153.4h.1M76.2 155h.1"/>
<path d="M76.3 149.1h.1M76.3 153.4h.1M76.4 145h.1M76.4 157.7h.1M76.6 146h.1M76.6 153.6h.1M76.6 147.3h.1M76.7 156.3h.1M76.7 157.6h.1M76.9 141.6h.1M77 146.3h.1M77.1 144.3h.1"/>
<path d="M77.1 153.2h.1M77.1 153.3h.1M77.2 141.2h.1M77.2 157.8h.1M77.2 147.3h.1M77.3 143.4h.1M77.3 156.2h.1M77.3 141.7h.1M77.3 145.7h.1M77.4 147.9h.1M77.4 146h.1M77.4 150.2h.1"/>
<path d="M77.5 150.1h.1M77.5 148.9h.1M77.5 141.9h.1M77.5 152.3h.1M77.5 154.5h.1M77.6 141.2h.1M77.6 154.6h.1M77.6 158.8h.1M77.7 150.2h.1M77.7 150.4h.1M77.7 156.8h.1M77.7 159.2h.1"/>
<path d="M77.8 159h.1M77.8 158.9h.1M77.9 144.5h.1M78 149.2h.1M78 156.1h.1M78.1 147.1h.1M78.2 141.1h.1M78.2 156.1h.1M78.2 150.1h.1M78.3 140.2h.1M78.3 159.1h.1M78.4 151.8h.1"/>
<path d="M78.5 142.8h.1M78.5 147h.1M78.6 140.1h.1M78.6 142.4h.1M78.6 144.1h.1M78.7 151.3h.1M78.7 144.6h.1M78.7 153h.1M78.7 155.6h.1M78.8 147.2h.1M78.8 146.8h.1M78.8 140.5h.1"/>
<path d="M78.8 147.4h.1M78.8 159.9h.1M78.9 149h.1M78.9 152.1h.1M78.9 151.3h.1M78.9 159h.1M78.9 155.8h.1M79 153.5h.1M79.1 155.7h.1M79.1 141h.1M79.2 158h.1M79.2 150h.1"/>
<path d="M79.2 143.1h.1M79.2 144h.1M79.3 158.9h.1M79.3 153h.1M79.3 154.7h.1M79.7 143.8h.1M79.7 146.9h.1M79.7 143.4h.1M79.7 150.3h.1M79.8 148.2h.1M79.8 155.9h.1M79.8 152.4h.1"/>
<path d="M79.8 154.9h.1M79.9 144h.1M79.9 156.7h.1M80 152.6h.1M80.2 146h.1M80.2 143.9h.1M80.2 141.2h.1M80.3 152.9h.1M80.3 143.4h.1M80.3 157.5h.1M80.3 146.9h.1M80.3 145.6h.1"/>
<path d="M80.4 155.8h.1M80.4 147.9h.1M80.5 150.1h.1M80.5 141.6h.1M80.6 152.3h.1M80.6 154.5h.1M80.6 146.3h.1M80.7 153.2h.1M80.7 140.8h.1M80.7 156.8h.1M80.8 149.8h.1M80.8 157.8h.1"/>
<path d="M80.8 140.7h.1M80.8 159h.1M80.8 158.8h.1M80.9 145h.1M80.9 149.2h.1M81 140.9h.1M81 153.5h.1M81.1 148.9h.1M81.1 157.7h.1M81.1 149.4h.1M81.2 146.7h.1M81.3 140.7h.1"/>
<path d="M81.3 157.9h.1M65.1 174.8l-2.1 2.1M65.1 166.6l-2.1 2M65.1 174.3l-2.1 2.1M65.1 166l-2.1 2.1M65.1 173.8l-2.1 2.1M65.1 165.5l-2.1 2.1M69.2 179l-2.1 2M69.2 170.7l-2.1 2M69.2 162.4l-2.1 2.1M69.2 178.4l-2.1 2.1M69.2 170.2l-2.1 2"/>
<path d="M69.2 161.9l-2.1 2.1M69.2 177.9l-2.1 2.1M69.2 169.7l-2.1 2M69.2 161.4l-2.1 2.1M73.3 162.4h.1M73.4 164.7h.1M73.5 166.9h.1M73.6 164.8h.1M73.7 165.7h.1M73.7 169.4h.1M74 160.5h.1M74.1 162.6h.1"/>
<path d="M74.2 172h.1M74.2 171.6h.1M74.2 165.6h.1M74.2 164.1h.1M74.3 168.3h.1M74.3 174.6h.1M74.4 172.6h.1M74.4 176.9h.1M74.5 160.7h.1M74.5 168.5h.1M74.5 167.7h.1M74.6 172.3h.1"/>
<path d="M74.6 177h.1M74.7 179.2h.1M74.7 161.4h.1M74.7 168.5h.1M74.8 163.6h.1M74.8 177.5h.1M74.9 165.8h.1M74.9 168h.1M74.9 163.3h.1M75 170.3h.1M75.1 172.5h.1M75.1 174.9h.1"/>
<path d="M75.1 174.7h.1M75.2 165.5h.1M75.2 177h.1M75.3 179.2h.1M75.3 174.4h.1M75.3 168.5h.1M75.3 160.9h.1M75.4 165.1h.1M75.4 177.4h.1M75.4 163.6h.1M75.5 170.6h.1M75.5 169.4h.1"/>
<path d="M75.6 173.7h.1M75.6 175.2h.1M75.6 165.3h.1M75.7 178h.1M75.7 162.4h.1M75.8 171.4h.1M75.8 173.8h.1M75.9 166.2h.1M76 177.8h.1M76.3 160.2h.1M76.3 168.3h.1M76.3 161.9h.1"/>
<path d="M76.3 162.3h.1M76.3 162.4h.1M76.3 177.3h.1M76.4 166.5h.1M76.4 171.3h.1M76.4 164.6h.1M76.4 173.4h.1M76.5 166.8h.1M76.5 161.9h.1M76.5 178.1h.1M76.6 169.1h.1M76.6 166.2h.1"/>
<path d="M76.6 171.3h.1M76.7 170.5h.1M76.7 173.5h.1M76.7 162.1h.1M76.8 175.8h.1M76.8 165.3h.1M76.8 174.8h.1M76.8 179h.1M76.8 169.1h.1M76.8 178h.1M76.8 174.2h.1M76.9 170.7h.1"/>
<path d="M77 179.2h.1M77.2 164.8h.1M77.2 162.2h.1M77.3 171.2h.1M77.3 169.4h.1M77.3 176.3h.1M77.4 165.2h.1M77.4 174.2h.1M77.6 160.4h.1M77.7 163.1h.1M77.8 172h.1M77.8 167.3h.1"/>
<path d="M77.8 161.3h.1M77.8 168.1h.1M77.9 171.6h.1M77.9 163.5h.1M77.9 177.1h.1M77.9 175.8h.1M78 165.7h.1M78 167.5h.1M78 167.9h.1M78.1 160.7h.1M78.1 170.2h.1M78.1 167.7h.1"/>
<path d="M78.1 176h.1M78.2 172.4h.1M78.2 172.3h.1M78.3 174.6h.1M78.3 179.2h.1M78.3 165.1h.1M78.3 176.8h.1M78.4 174h.1M78.4 179.1h.1M78.4 168h.1M78.5 177h.1M78.5 163.3h.1"/>
<path d="M78.7 174.9h.1M78.8 162h.1M78.9 164.1h.1M78.9 171h.1M79 179.9h.1M79 168.4h.1M79 163.6h.1M79 172.6h.1M79.1 170.5h.1M79.1 164.3h.1M79.1 177h.1M79.2 175.2h.1"/>
<path d="M79.2 160.2h.1M79.2 172.9h.1M79.3 162.4h.1M79.4 164.6h.1M79.4 167.9h.1M79.4 161.9h.1M79.4 166.9h.1M79.5 176.9h.1M79.5 166.2h.1M79.5 170.9h.1M79.5 169.1h.1M79.6 171.3h.1"/>
<path d="M79.6 179.9h.1M79.6 177.8h.1M79.7 173.6h.1M79.7 175.8h.1M79.8 178h.1M79.9 161.9h.1M79.9 164.9h.1M80 173.8h.1M80 166.5h.1M80 160.9h.1M80 173.4h.1M80.1 165.2h.1"/>
<path d="M80.1 178.1h.1M80.1 169.5h.1M80.2 161.1h.1M80.2 173.8h.1M80.3 178h.1M80.3 161.8h.1M80.3 169.7h.1M80.4 170.8h.1M80.4 169.1h.1M80.5 164.8h.1M80.5 179.7h.1M80.5 178.2h.1"/>
<path d="M80.6 173.7h.1M80.8 164.8h.1M80.8 161.2h.1M80.9 163.4h.1M80.9 169.4h.1M80.9 167.7h.1M80.9 176.3h.1M81 165.7h.1M81 176.7h.1M81.1 167.9h.1M81.1 170.1h.1M81.2 162h.1"/>
<path d="M81.2 172.3h.1M81.2 160.4h.1M81.2 166.3h.1M81.3 174.6h.1M65.1 191.3l-2.1 2.1M65.1 183.1l-2.1 2M65.1 190.8l-2.1 2.1M65.1 182.6l-2.1 2M65.1 190.3l-2.1 2.1M65.1 182l-2.1 2.1M69.2 187.2l-2.1 2.1M69.2 195l-.5 .4"/>
<path d="M69.2 186.7l-2.1 2.1M69.2 186.2l-2.1 2M72.5 183.6h.1M72.6 185.9h.1M72.6 189.4h.1M72.6 191.9h.1M72.6 188.1h.1M72.7 190.3h.1M72.8 192.5h.1M72.8 194.8h.1M72.8 189.7h.1M72.9 185h.1"/>
<path d="M73 189.7h.1M73.3 186.7h.1M73.4 189.7h.1M73.5 184.3h.1M73.5 192.3h.1M73.5 188.6h.1M73.6 192.9h.1M73.7 188.8h.1M73.8 183.6h.1M73.9 187.9h.1M73.9 180.2h.1M73.9 192.6h.1"/>
<path d="M74 182.5h.1M74 192.6h.1M74 184.7h.1M74.1 186.9h.1M74.2 189.2h.1M74.3 191.4h.1M74.3 180.6h.1M74.3 183.6h.1M74.3 193.6h.1M74.4 189.5h.1M74.4 183.5h.1M74.4 195.2h.1"/>
<path d="M74.5 192.5h.1M74.6 181.2h.1M74.6 185.4h.1M74.7 189.7h.1M74.8 193.9h.1M74.8 183.9h.1M74.8 190.8h.1M74.8 185.6h.1M74.9 186.5h.1M75 195.4h.1M75 194.1h.1M75.2 186.5h.1"/>
<path d="M75.4 181.4h.1M75.4 183.4h.1M75.4 183.6h.1M75.5 192.4h.1M75.5 186.4h.1M75.5 185.9h.1M75.6 188.1h.1M75.6 195.4h.1M75.6 182.1h.1M75.6 190.3h.1M75.7 186.8h.1M75.7 182.2h.1"/>
<path d="M75.7 192.5h.1M75.7 193.7h.1M75.8 194.8h.1M75.8 186.5h.1M75.9 180.3h.1M75.9 190.7h.1M75.9 182.4h.1M75.9 189.3h.1M76 195h.1M76.1 190.9h.1M76.2 189.4h.1M76.4 186.3h.1"/>
<path d="M76.5 180.3h.1M76.5 195.2h.1M76.5 185h.1M76.6 189.2h.1M76.6 189.7h.1M76.9 180.2h.1M76.9 183.2h.1M76.9 183.3h.1M77 180.7h.1M77 187.6h.1M77 182.4h.1M77 192.2h.1"/>
<path d="M77.1 184.7h.1M77.1 192.3h.1M77.1 191.9h.1M77.1 186.9h.1M77.2 187.8h.1M77.2 189.1h.1M77.3 191.4h.1M77.4 193.6h.1M77.4 180.2h.1M77.4 181h.1M77.5 187.9h.1M77.5 189.1h.1"/>
<path d="M77.5 183.1h.1M77.6 192.6h.1M77.6 192.1h.1M77.9 183.6h.1M78 186.1h.1M78 195.2h.1M78 180.1h.1M78.1 195h.1M78.1 184.4h.1M78.2 188.7h.1M78.2 192.9h.1M78.3 184.6h.1"/>
<path d="M78.4 183.9h.1M78.4 190.8h.1M78.5 193.1h.1M78.5 181.3h.1M78.5 183h.1M78.6 183.5h.1M78.6 192h.1M78.6 186h.1M78.6 185.7h.1M78.7 188h.1M78.7 195h.1M78.8 190.2h.1"/>
<path d="M78.8 186.5h.1M78.8 192.4h.1M78.9 194.7h.1M79.1 188.9h.1M79.2 181.2h.1M79.2 182.1h.1M79.3 186.8h.1M79.3 185.5h.1M79.3 193.7h.1M79.3 189.7h.1M79.4 181.4h.1M79.5 194h.1"/>
<path d="M79.5 185.9h.1M79.6 189.9h.1M79.6 194.8h.1M79.7 188.8h.1M79.7 189.4h.1M79.9 180.2h.1M79.9 182.4h.1M80 184.7h.1M80 182.8h.1M80.1 186.9h.1M80.1 191.8h.1M80.1 185h.1"/>
<path d="M80.2 189.1h.1M80.2 191.4h.1M80.2 189.7h.1M80.3 193.6h.1M80.4 182.3h.1M80.4 186.5h.1M80.6 180.7h.1M80.6 190.8h.1M80.6 188.7h.1M80.6 195.1h.1M80.6 182.7h.1M80.7 186.7h.1"/>
<path d="M80.7 192.3h.1M80.7 191.7h.1M80.8 195.3h.1M81 181h.1M81.1 187.9h.1M81.1 185.6h.1M81.2 192.6h.1M81.2 194.6h.1"/>
</g>
<g fill="none" stroke="#000" stroke-width=".25">
<path d="M84.7 93.8l-3 3M84.7 99.1l-3 3M84.7 104.3l-3 3M84.7 109.6l-3 3M84.7 114.8l-3 3M84.7 120.1l-3 3M84.7 125.4l-3 2.9M84.7 130.6l-3 3M84.7 135.9l-3 2.9M84.7 141.1l-3 3M84.7 146.4l-3 2.9M84.7 151.6l-3 3"/>
<path d="M84.7 156.9l-3 2.9M84.7 162.1l-2.7 2.6"/>
</g>
<!-- layer: ATI-SAM -->
<g fill="#000" stroke="#000" stroke-width=".18">
<path d="M72 94.8l.5 6v-6zM72 94.8l.5 6h-.5z"/>
<path d="M72 103.9l.5 6.4v-6.4zM72 103.9l.5 6.4h-.5z"/>
<path d="M72 113.5l.5 6.3v-6.3zM72 113.5l.5 6.3h-.5z"/>
<path d="M72 123l.5 5.9v-5.9zM72 123l.5 5.9h-.5z"/>
<path d="M72 130.6l.5 6v-6zM72 130.6l.5 6h-.5z"/>
<path d="M72 139.7l.5 6.4v-6.4zM72 139.7l.5 6.4h-.5z"/>
<path d="M72 149.3l.5 6.3v-6.3zM72 149.3l.5 6.3h-.5z"/>
<path d="M72 158.8l.5 5.9v-5.9zM72 158.8l.5 5.9h-.5z"/>
</g>
<path d="M72 128.9h.5M72 164.7h.5" fill="none" stroke="#000" stroke-width=".18"/>
<!-- layer: .ATI-DETAIL -->
<g fill="#000" stroke="#000" stroke-width=".18">
<path d="M72.4 62.7l.5 11.8v-11.8zM72.4 62.7l.5 11.8h-.5z"/>
<path d="M72.4 77l.5 1.6v-1.6zM72.4 77l.5 1.6h-.5z"/>
<path d="M72.4 92.1l1.6 1.2-1.2-1.6zM72.4 92.1l1.6 1.2-.4 .3z"/>
<path d="M72.4 80.2l.5 11.7v-11.7zM72.4 80.2l.5 11.7h-.5z"/>
<path d="M73.6 93.4l.5 14.9v-14.9zM73.6 93.4l.5 14.9h-.5z"/>
<path d="M73.6 110.9l.5 1.5v-1.5zM73.6 110.9l.5 1.5h-.5z"/>
<path d="M73.6 114l.5 14.9v-14.9zM73.6 114l.5 14.9h-.5z"/>
<path d="M73 130.6l.5 17.4v-17.4zM73 130.6l.5 17.4h-.5z"/>
<path d="M73 150.4l.5 2.4v-2.4zM73 150.4l.5 2.4h-.5z"/>
<path d="M73 155.2l.5 14.2v-14.2zM73 155.2l.5 14.2h-.5z"/>
<path d="M73 171.8l.5 2.4v-2.4zM73 171.8l.5 2.4h-.5z"/>
<path d="M73 176.6l.5 17.4v-17.4zM73 176.6l.5 17.4h-.5z"/>
</g>
<path d="M72.4 91.9h.5M61.5 117.4v-12.6h-19.2v47.6h19.2v-9.9M73.6 128.9h.5M73 194h.5" fill="none" stroke="#000" stroke-width=".18"/>
<!-- layer: LUMBER -->
<path d="M42.3 104.8l19.2 47.6M61.5 104.8l-19.2 47.6" fill="none" stroke="#000" stroke-width=".25"/>
<!-- layer: -ATI-WRB -->
<g fill="#000" stroke="#000" stroke-width=".18">
<path d="M71 77.5v.6h.5zM71 77.5h.5v.6z"/>
<path d="M71 71.2v5.7h.5zM71 71.2h.5v5.7z"/>
<path d="M71 69.7v.6h.5zM71 69.7h.5v.6z"/>
<path d="M71 62.7v6.4h.5zM71 62.7h.5v6.4z"/>
<path d="M71 93.2v.6h.5zM71 93.2h.5v.6z"/>
<path d="M71 86.9v5.8h.5zM71 86.9h.5v5.8z"/>
<path d="M71 85.4v.6h.5zM71 85.4h.5v.6z"/>
<path d="M71 79.1v5.7h.5zM71 79.1h.5v5.7z"/>
<path d="M71 116.8v.6h.5zM71 116.8h.5v.6z"/>
<path d="M71 110.5v5.7h.5zM71 110.5h.5v5.7z"/>
<path d="M71 109v.6h.5zM71 109h.5v.6z"/>
<path d="M71 102.6v5.8h.5zM71 102.6h.5v5.8z"/>
<path d="M71 101.1v.6h.5zM71 101.1h.5v.6z"/>
<path d="M71 94.8v5.7h.5zM71 94.8h.5v5.7z"/>
<path d="M71 134.1v5.7h.5zM71 134.1h.5v5.7z"/>
<path d="M71 132.5v.6h.5zM71 132.5h.5v.6z"/>
<path d="M71 126.2v5.7h.5zM71 126.2h.5v5.7z"/>
<path d="M71 124.7v.6h.5zM71 124.7h.5v.6z"/>
<path d="M71 118.4v5.7h.5zM71 118.4h.5v5.7z"/>
<path d="M71 156.1v.6h.5zM71 156.1h.5v.6z"/>
<path d="M71 149.8v5.7h.5zM71 149.8h.5v5.7z"/>
<path d="M71 148.3v.6h.5zM71 148.3h.5v.6z"/>
<path d="M71 142v5.7h.5zM71 142h.5v5.7z"/>
<path d="M71 140.4v.6h.5zM71 140.4h.5v.6z"/>
<path d="M71 173.4v5.7h.5zM71 173.4h.5v5.7z"/>
<path d="M71 171.8v.6h.5zM71 171.8h.5v.6z"/>
<path d="M71 165.5v5.7h.5zM71 165.5h.5v5.7z"/>
<path d="M71 164v.6h.5zM71 164h.5v.6z"/>
<path d="M71 157.7v5.7h.5zM71 157.7h.5v5.7z"/>
<path d="M71 189.1v6.3h.5zM71 189.1h.5v6.3z"/>
<path d="M71 187.5v.6h.5zM71 187.5h.5v.6z"/>
<path d="M71 181.2v5.8h.5zM71 181.2h.5v5.8z"/>
<path d="M71 179.7v.6h.5zM71 179.7h.5v.6z"/>
</g>
<path d="M71 62.7h.5" fill="none" stroke="#000" stroke-width=".18"/>
<!-- layer: .ATI-TEXT -->
<path d="M66 71.9l4.6-1v1.5zM78.2 92.4l2.5-.5 .1 .8zM79.5 82.9l4.6-1.2 .1 1.6zM84.7 107.1l4.4-1.5 .3 1.6zM57.5 135.2l2.6-.1-.1 .8zM79.2 127.6l4.1-2.3 .5 1.5zM82.7 129.8l4.7-.6-.1 1.6zM72.2 161.4l2.5-.9 .1 .9zM73.4 168.9h2.6l-.1 .8zM71.3 187.9l2.6-.4v.8z" fill="#000" stroke="#000" stroke-width=".18"/>
<path d="M125.9 79.5h-4.1l-37.6 3M125.9 68.6h-4.1l-51.2 3.1M125.9 90.4h-4.1l-41 1.9M125.9 101.3h-4.1l-32.5 5.1M125.9 112.2h-4.1l-38.2 13.9M60.1 135.5l61.7 7.3h4.1M87.3 130l34.5 1.8h4.1M125.9 153.7h-4.1l-47 7.3M76 169.3l48.5 8.5h1.4M126 187.3l-52.1 .6" fill="none" stroke="#000" stroke-width=".36"/>
<!-- layer: LUMBER -->
<path d="M51.8 62.7h20.8l.5-1.9 1.2 3.9 .5-2h23.6M51.8 195.4h20.8l.5-1.9 1.2 3.9 .5-2h23.6" fill="none" stroke="#000" stroke-width=".18"/>
<!-- layer: 0 -->
<path d="M12.5 12.6h190.5v211.8h-190.5z" fill="none" stroke="#000" stroke-width=".18"/>
<g font-size="3.6">
<text x="128.2" y="69.9">BUILDING SHEATHING - SEE</text>
<text x="128.2" y="74.3">DRAWINGS BY OTHERS</text>
<text x="128.3" y="80.8">CEMENT PLASTER</text>
<text x="128.2" y="91.7">METAL LATH</text>
<text x="128.4" y="102.6">WALL MOUNTED SIGN/LETTER</text>
<text x="128.2" y="113.5">PRE-DRILL HOLES AND FILL WITH</text>
<text x="128.3" y="117.9">COMPATIBLE SEALANT JUST PRIOR</text>
<text x="128.4" y="122.2">TO FASTENER INSTALLATION</text>
<text x="128.3" y="133.1">SPECIFIED FASTENER</text>
<text x="128.4" y="144.1">WOOD BLOCKING</text>
<text x="128.2" y="155">DUPONT™ FLASHING TAPE OR</text>
<text x="128.2" y="159.3">DUPONT™ STRAIGHTFLASH™</text>
<text x="128.3" y="163.7">SELF-ADHERED MEMBRANE</text>
<text x="128.2" y="172.4">PAST PENETRATIONS</text>
<text x="128.4" y="168">TARGET PATCH EXTEND MIN. 4&quot;</text>
<text x="128.2" y="179.1">INTERVENING LAYER</text>
<text x="128.3" y="188.6">DUPONT™ TYVEK</text>
<text x="158.4" y="188.6">WRB</text>
</g>
<text font-size="2.8" x="54.1" y="257.9">SIGN PENETRATION</text>
<text font-size="2.5" x="155.1" y="187">®</text>
<g font-size="1.8">
<text x="15.7" y="227.9">NOTES:</text>
<text x="16.9" y="231">1.</text>
<text x="17" y="233.1">2.</text>
<text x="20.7" y="233.1">INTERVENING LAYER CAN BE SECOND LAYER OF DUPONT™ TYVEK</text>
<text x="20.8" y="231">SEALANT MUST BE COMPATIBLE AND APPROVED BY DUPONT™</text>
<text x="71.1" y="233.1">WRB, A LAYER OF GRADE D BUILDING PAPER, FELT, RIGID FOAM BOARD OR THE BACKING OF PAPER-BACKED</text>
<text x="17" y="237.3">3.</text>
<text x="17" y="239.5">4.</text>
<text x="20.7" y="239.5">FASTEN DUPONT™ TYVEK® WRB WITH APPROVED FASTENERS AND SPACING.</text>
<text x="20.8" y="235.2">LATH.</text>
<text x="20.8" y="237.3">REPAIR MINOR HOLES WITH DUPONT™ TYVEK® TAPE.</text>
<text x="17" y="241.6">5.</text>
<text x="17" y="245.9">7.</text>
<text x="17" y="243.8">6.</text>
<text x="20.7" y="241.6">INTERIOR VAPOR RETARDER MAY BE REQUIRED IN SOME REGIONS.</text>
<text x="20.7" y="245.9">FOR ADDITIONAL INFORMATION REGARDING PRODUCT INSTALLATION, REFER TO THE APPLICABLE DUPONT™ INSTALLATION GUIDELINE.</text>
<text x="20.8" y="243.8">LOCAL LAWS, ZONING, AND BUILDING CODES VARY AND THEREFORE GOVERN OVER MATERIAL SELECTION AND DETAILING SHOWN.</text>
<text x="15.8" y="257.1">SCALE:</text>
<text x="33.7" y="257.1">NOT TO SCALE</text>
<text x="15.7" y="260.5">REVISION DATE:</text>
<text x="15.7" y="263.8">DRAWING:</text>
<text x="34.6" y="263.9">R-CP-1402-MA</text>
<text x="40.8" y="260.6">11/1/16</text>
<text x="55" y="264.2">CEMENT PLASTER</text>
</g>
<text font-size="1.2" x="69.5" y="232.3">®</text>
</svg>
